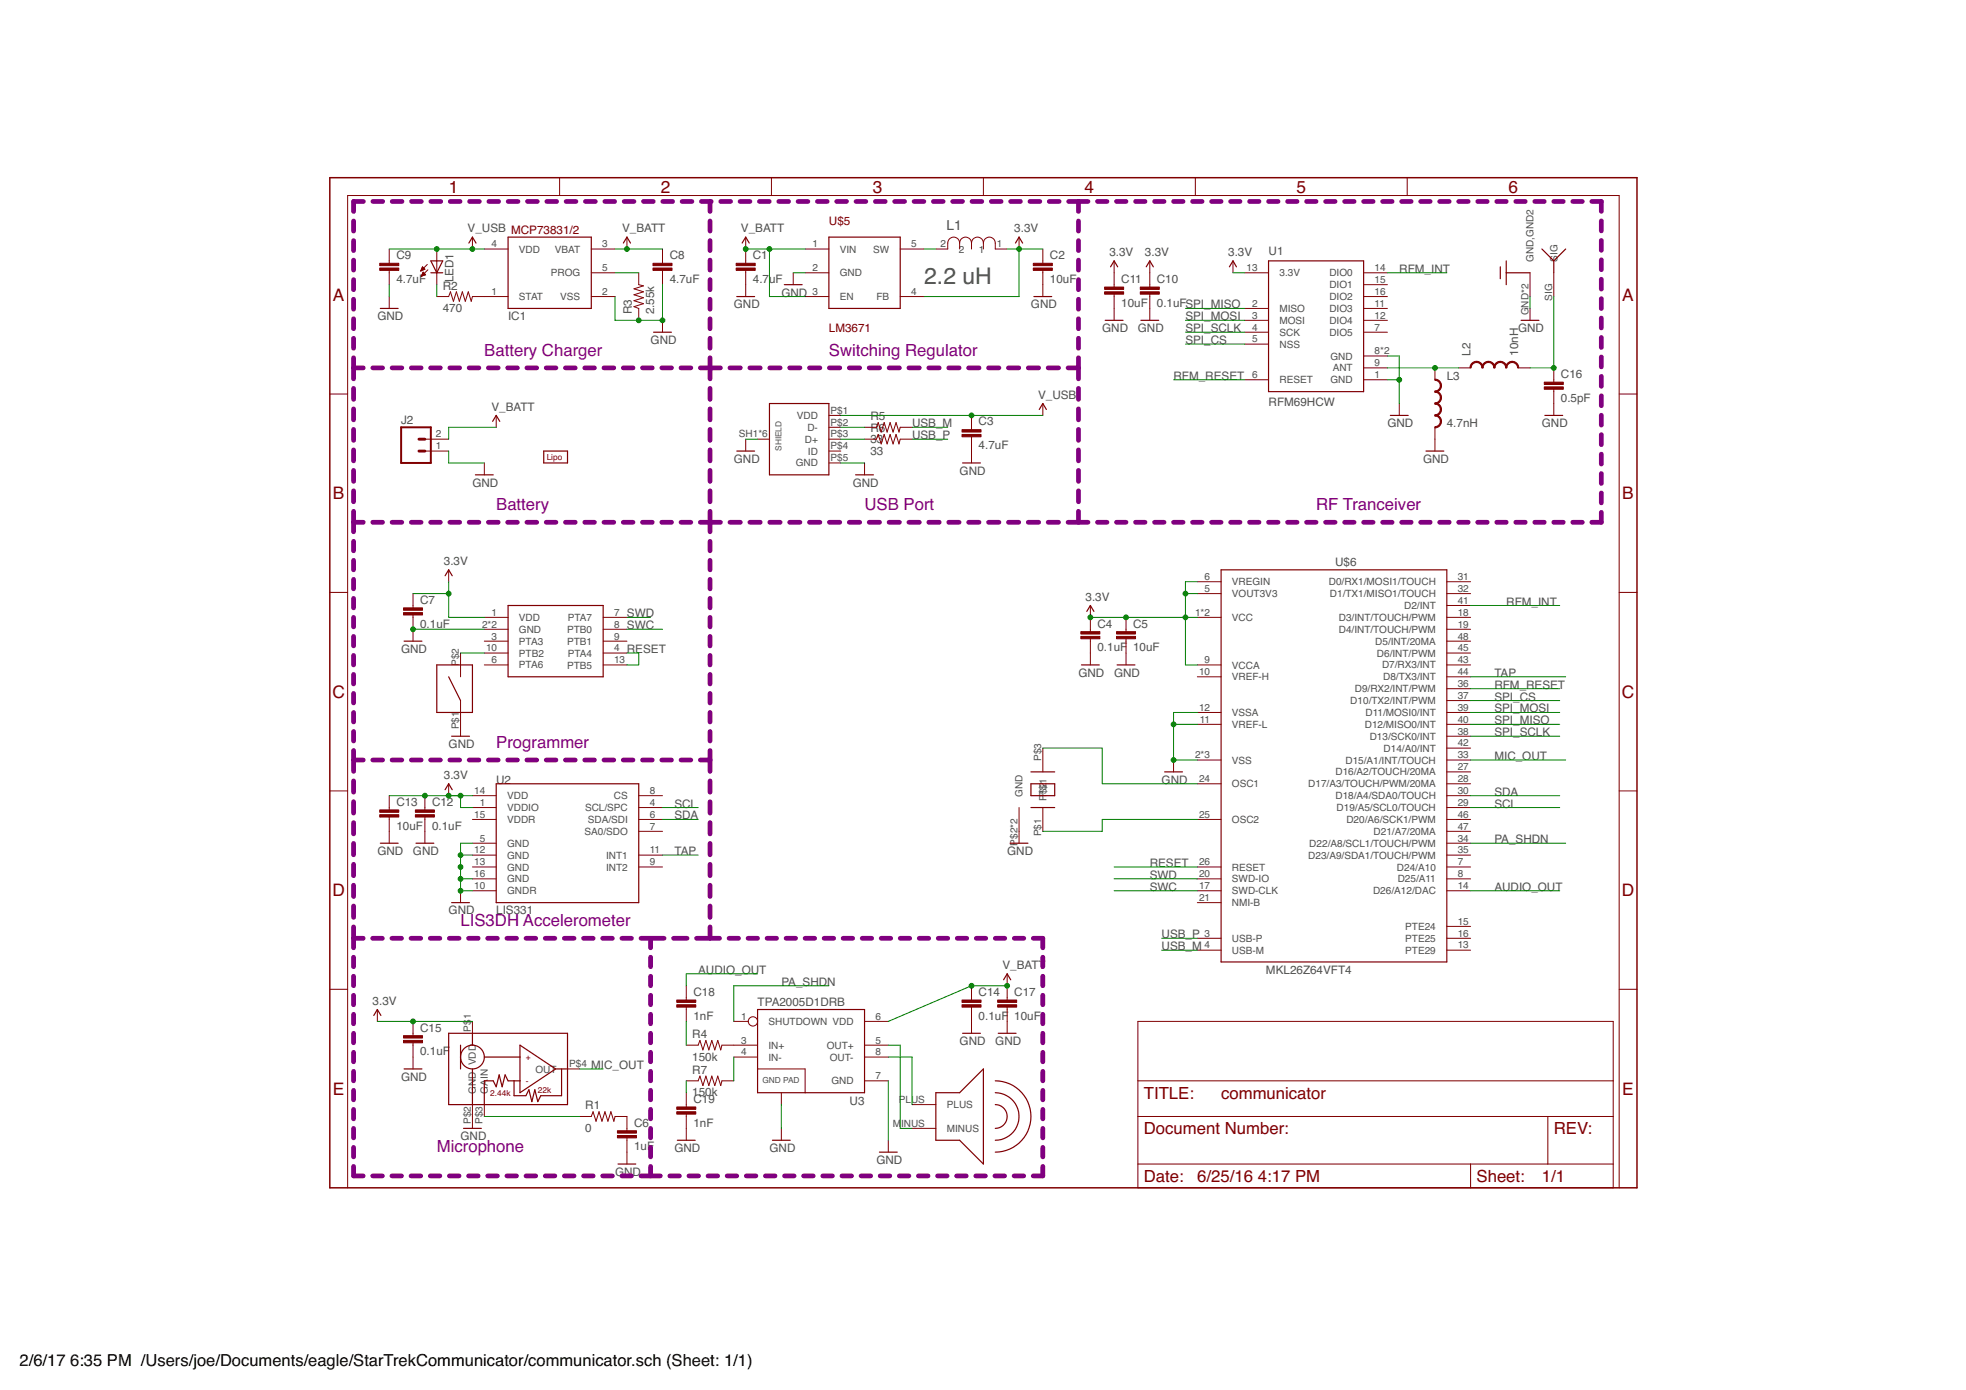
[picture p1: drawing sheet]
<svg xmlns="http://www.w3.org/2000/svg" width="420mm" height="297mm" viewBox="0 0 420 297" stroke-linecap="round" stroke-linejoin="round" font-family="sans-serif">
<g fill="none" stroke="#800000" stroke-width=".21">
<path d="M119.6 38v3.8M164.9 38v3.8M210.2 38v3.8M255.5 38v3.8M300.7 38v3.8M83.2 53.2v3.1M83.2 57.8v3M90 57.8h.1M90 57.7h.4M90 59h.1M90.1 57.6h.6M90.1 57.5h.6"/>
<path d="M90.1 58.9h.3M90.1 57.3h.5M90.1 58.8h.6M90.2 57.2h.3M90.2 58.7h.7M90.3 57.1h.1M90.3 58.5h.5M90.3 57l.5 .5-.9 .4zM90.3 58.4h.4M90.4 58.3h.2M90.4 58.2h.1M90.4 58.2l-.4 .9"/>
<path d="M90.4 58.2l.5 .5M90.9 58.7l-.9 .4M91.3 56.5l-1.4 1.4M91.4 57.7l-1.4 1.4M93.3 53.2v7.6M101 50.7v2.5M103.5 53.2h5.1M126.4 58.3h5M126.4 53.2h5M134 50.7v2.5M136.5 58.3v2.5l1 .3-2 .6 2 .7-2 .6 2 .6-2 .7 2 .6-2 .6 1 .4v2.6M141.6 53.2v3.1"/>
<path d="M141.6 57.8v3M159.4 50.7v5.6M159.4 57.8v5.6M169.5 58.3v2.5M172.1 58.3h5M172.1 53.2h5M192.4 53.2h5.1M205.1 51.9a1.27 1.27 0 0 1 1.3-1.2 1.27 1.27 0 0 1 1.2 1.2M205.1 51.9a1.27 1.27 0 0 0-1.3-1.2 1.27 1.27 0 0 0-1.3 1.2v1.3h-2.5M205.1 51.9v1.3M207.6 51.9a1.27 1.27 0 0 1 1.3-1.2 1.27 1.27 0 0 1 1.3 1.2M207.6 51.9v1.3"/>
<path d="M210.2 51.9a1.27 1.27 0 0 1 1.2-1.2 1.27 1.27 0 0 1 1.3 1.2v1.3h2.5M210.2 51.9v1.3M217.8 50.7v2.5M222.9 53.2v3.1M222.9 57.8v5.6M238.1 55.8v5.5M245.7 55.8v5.5M263.5 55.8v2.5M266 58.3h5.1M291.4 58.3h5.1M327 58.3v5.1M332.1 58.3v5.1"/>
<path d="M83.2 63.4v2.5M93.3 63.4h2.6l.4-1 .6 2 .6-2 .7 2 .6-2 .6 2 .7-2 .6 2 .3-1h7.6M126.4 63.4h5M141.6 68.5v2.5M172.1 63.4h5M192.4 63.4h5.1M238.1 62.9v5.6M245.7 62.9v5.6M266 65.9h5.1M266 68.5h5.1M266 71h5.1M266 73.5h5.1"/>
<path d="M291.4 60.8h5.1M291.4 63.4h5.1M291.4 65.9h5.1M291.4 68.5h5.1M291.4 71h5.1M291.4 78.6h5.1M291.4 76.1h5.1M306.7 78.6v2.6M311.7 78.6h2.6M324.4 78.6h2.6M327 65.9v2.6M332.1 78.6v3.1"/>
<path d="M70.5 84.2h3.8M90.8 93.9h5.1M90.8 96.4h5.1M103.5 98.9v2.6M106 88.8v2.5M159.4 93.9v2.5M161.9 93.9h2.5M177.1 91.3h2.6M177.1 93.9h2.6M177.1 88.8h2.6M177.1 96.4h2.6M177.1 98.9h2.6"/>
<path d="M184.8 98.9v2.6M184.8 91.3h2.5l.4-1 .6 2 .7-2 .6 2 .6-2 .7 2 .6-2 .6 2 .3-1h2.5M184.8 93.9h2.5l.4-1.1 .6 2.1 .7-2.1 .6 2.1 .6-2.1 .7 2.1 .6-2.1 .6 2.1 .3-1h2.5M207.6 88.8v3M207.6 93.3v5.6M222.9 86.2v2.6M266 81.2h5.1M291.4 81.2h5.1M299 86.2v2.6M306.7 91.3v5.1M332.1 83.2v5.6M346 84.2h3.8"/>
<path d="M70.5 126.6h3.8M88.3 126.9v3M88.3 131.4v5.6M95.9 121.8v2.5M98.4 139.6v5M103.5 131.9h5.1M103.5 134.5h5.1M103.5 137h5.1M103.5 139.6h5.1M128.9 131.9h5.1M128.9 134.5h5.1M128.9 137h5.1"/>
<path d="M128.9 139.6h5.1M233 129.4v5.6M233 136.5v5.6M240.6 131.9v3.1M240.6 136.5v5.6M255.9 124.3h5.1M255.9 126.9h5.1M255.9 131.9h5.1M309.2 124.3h5.1M309.2 126.9h5.1M309.2 129.4h5.1M309.2 131.9h5.1"/>
<path d="M309.2 134.5h5.1M309.2 137h5.1M309.2 139.6h5.1M346 126.6h3.8M98.4 149.7v7.6M103.5 142.1h5.1M128.9 142.1h5.1M222.9 159.9v5.1M255.9 142.1h5.1M255.9 144.6h5.1M255.9 152.3h5.1M255.9 154.8h5.1"/>
<path d="M309.2 142.1h5.1M309.2 144.6h5.1M309.2 147.2h5.1M309.2 149.7h5.1M309.2 152.3h5.1M309.2 154.8h5.1M309.2 157.3h5.1M309.2 159.9h5.1M70.5 169h3.8M83.2 170v3.1M83.2 174.6v5.6M90.8 170v3.1"/>
<path d="M90.8 174.6v5.6M95.9 167.5v2.5M101 170h5M101 172.6h5M101 175.1h5M136.5 170h5.1M136.5 172.6h5.1M136.5 175.1h5.1M136.5 177.7h5.1M217.8 172.6v7.6M222.9 172.6v5.1M250.8 162.4v2.6"/>
<path d="M255.9 162.4h5.1M255.9 167.5h5.1M255.9 175.1h5.1M309.2 162.4h5.1M309.2 165h5.1M309.2 167.5h5.1M309.2 170h5.1M309.2 172.6h5.1M309.2 175.1h5.1M309.2 177.7h5.1M346 169h3.8M98.4 190.4v2.5"/>
<path d="M101 180.2h5M101 182.7h5M101 185.3h5M101 187.8h5M101 190.4h5M136.5 182.7h5.1M136.5 185.3h5.1M255.9 185.3h5.1M255.9 187.8h5.1M255.9 190.4h5.1M255.9 192.9h5.1M309.2 180.2h5.1"/>
<path d="M309.2 182.7h5.1M309.2 185.3h5.1M309.2 187.8h5.1M309.2 190.4h5.1M309.2 198h5.1M70.5 211.4h3.8M80.6 215.7v2.6M88.3 218.3v3M101 218.3v2.5M146.7 210.7v3M146.7 215.2v3.1M156.8 218.3h3.1"/>
<path d="M184.8 218.3h5M207.6 210.7v3M207.6 215.2v5.6M215.2 208.1v5.6M215.2 215.2v5.6M243.2 218.3h101.6v35.5h-101.6zM255.9 203.1h5.1M255.9 200.5h5.1M309.2 203.1h5.1M309.2 200.5h5.1M346 211.4h3.8M88.3 222.8v5.6"/>
<path d="M101 236.1v5M103.5 236.1v2.5M121.3 228.4h2.5M123.8 238.6h2.6l.3-1 .7 2 .6-2 .7 2 .6-2 .6 2 .7-2 .6 2 .2-1h2.6v3M146.7 231h2.5l.4-1 .6 2 .7-2 .6 2 .6-2 .7 2 .6-2 .6 2 .3-1h2.5M146.7 223.4h2.5l.4-1.1 .6 2.1 .7-2.1 .6 2.1 .6-2.1 .7 2.1 .6-2.1 .6 2.1 .3-1h7.6M146.7 233.5v3.1M146.7 238.1v5.6M156.8 225.9h5.1M161.9 228.4h10.2v5.1M167 233.5v2.6M184.8 231h5"/>
<path d="M184.8 223.4h5M184.8 225.9h5M194.9 236.1h5.1M243.2 238.6h101.6M243.2 231h101.6M330.8 238.6v10.2M74.3 253.8v-212h271.7v212M134 243.2v5.6M167 241.1v2.6M189.8 243.7v2.5M194.9 241.1h5.1M243.2 248.8h101.6"/>
<path d="M314.3 248.8v5"/>
<circle cx="160.9" cy="218.3" r=".99"/>
</g>
<g fill="none" stroke="#800000" stroke-width=".25">
<path d="M92.1 55.8h2.5l-1.3 2.5zM92.1 58.3h2.5M100.2 51.9l.8-1.2 .7 1.2M108.6 50.7h17.8v15.2h-17.8zM133.2 51.9l.8-1.2 .7 1.2M158.6 51.9l.8-1.2 .7 1.2M177.1 50.7h15.3v15.2h-15.3zM217 51.9l.8-1.2 .7 1.2M237.3 57l.8-1.2 .8 1.2M245 57l.7-1.2 .8 1.2M262.7 57l.8-1.2 .7 1.2M271.1 55.8h20.3v27.9h-20.3z"/>
<path d="M320.6 57v2.6M321.9 58.3h5.1M321.9 55.8v5M329.5 53.2l2.6 2.6M332.1 55.8v2.5M334.6 53.2l-2.5 2.6M81.3 65.9h3.8M139.7 71h3.8M157.5 63.4h3.8M167.6 60.8h3.8M221 63.4h3.8M236.2 68.5h3.8"/>
<path d="M243.8 68.5h3.8M325.1 68.5h3.8M105.3 90l.7-1.2 .8 1.2M116.2 96.4h5.1v2.5h-5.1zM157.5 96.4h3.8M164.4 86.2h12.7v15.3h-12.7zM205.7 98.9h3.8M222.1 87.5l.8-1.3 .7 1.3M297.1 88.8h3.8M304.8 96.4h3.8M330.2 88.8h3.8M101.6 101.5h3.8"/>
<path d="M182.9 101.5h3.8M86.4 137h3.8M95.1 123l.8-1.2 .7 1.2M108.6 129.4h20.3v15.2h-20.3zM232.3 130.7l.7-1.3 .8 1.3M261 121.8h48.2v83.8h-48.2zM93.3 142.1h7.7v10.2h-7.7zM95.9 144.6l2.5 5.1M96.5 157.3h3.8M231.1 142.1h3.8M238.7 142.1h3.8M95.1 168.8l.8-1.3 .7 1.3"/>
<path d="M106 167.5h30.5v25.4h-30.5zM220.3 165h5.1M220.3 167.5h5.1v2.5h-5.1zM220.3 172.6h5.1M248.9 165h3.8M81.3 180.2h3.8M88.9 180.2h3.8M96.5 192.9h3.8M215.9 180.2h3.8M79.9 217l.7-1.3 .8 1.3M161.9 215.7h22.9v17.8h-22.9zM214.5 209.4l.7-1.3 .8 1.3"/>
<path d="M86.4 228.4h3.8M95.9 220.8h25.4v15.3h-25.4zM98.4 223.4v5M101 220.8v2.6M101 228.4v7.7M103.5 225.9h7.6M111.1 223.4l7.6 5-7.6 5.1zM111.1 231h-2.5l-.7-1.3-.6 2.5-.6-2.5-.7 2.5-.6-1.2h-1.9v5.1M118.7 228.4h2.6M120 228.4v5.7h-4.4l-.7 1.3-.6-2.5-.6 2.5-.7-2.5-.6 1.2h-2.5v-3.1M200 233.5h5.1l5.1-5.1v20.4l-5.1-5.1h-5.1zM205.7 220.8h3.8"/>
<path d="M212.7 236.1a2.54 2.54 0 0 1 2.5 2.5 2.54 2.54 0 0 1-2.5 2.5M212.7 233.5a5.1 5.1 0 0 1 5.1 5.1 5.1 5.1 0 0 1-5.1 5.1M212.7 231a7.6 7.6 0 0 1 7.6 7.6 7.6 7.6 0 0 1-7.6 7.6M213.3 220.8h3.8M99.1 241.1h3.8M132.1 248.8h3.8M144.8 243.7h3.8M165.1 243.7h3.8M187.9 246.2h3.8"/>
<circle cx="101" cy="225.9" r="2.54"/>
</g>
<path d="M70.5 38h279.3v215.8h-279.3z" fill="none" stroke="#800000" stroke-width=".32"/>
<g fill="#800000" stroke="#800000" stroke-width=".21">
<path d="M86.2 130.9h4.1v.5h-4.1z"/>
<path d="M86.2 129.9h4.1v.5h-4.1z"/>
<path d="M231 136h4.1v.5h-4.1z"/>
<path d="M231 135h4.1v.5h-4.1z"/>
<path d="M238.6 136h4.1v.5h-4.1z"/>
<path d="M238.6 135h4.1v.5h-4.1z"/>
<path d="M139.6 57.3h4v.5h-4z"/>
<path d="M139.6 56.3h4v.5h-4z"/>
<path d="M81.2 57.3h4v.5h-4z"/>
<path d="M81.2 56.3h4v.5h-4z"/>
<path d="M157.3 57.3h4.1v.5h-4.1z"/>
<path d="M157.3 56.3h4.1v.5h-4.1z"/>
<path d="M220.8 57.3h4.1v.5h-4.1z"/>
<path d="M220.8 56.3h4.1v.5h-4.1z"/>
<path d="M205.6 92.8h4.1v.5h-4.1z"/>
<path d="M205.6 91.8h4.1v.5h-4.1z"/>
<path d="M243.7 62.4h4.1v.5h-4.1z"/>
<path d="M243.7 61.3h4.1v.5h-4.1z"/>
<path d="M236.1 62.4h4v.5h-4z"/>
<path d="M236.1 61.3h4v.5h-4z"/>
<path d="M88.8 174.1h4v.5h-4z"/>
<path d="M88.8 173.1h4v.5h-4z"/>
<path d="M81.2 174.1h4v.5h-4z"/>
<path d="M81.2 173.1h4v.5h-4z"/>
<path d="M86.2 222.3h4.1v.5h-4.1z"/>
<path d="M86.2 221.3h4.1v.5h-4.1z"/>
<path d="M330 82.7h4.1v.5h-4.1z"/>
<path d="M330 81.7h4.1v.5h-4.1z"/>
<path d="M132 242.7h4v.5h-4z"/>
<path d="M132 241.6h4v.5h-4z"/>
<path d="M205.6 214.7h4.1v.5h-4.1z"/>
<path d="M205.6 213.7h4.1v.5h-4.1z"/>
<path d="M213.2 214.7h4.1v.5h-4.1z"/>
<path d="M213.2 213.7h4.1v.5h-4.1z"/>
<path d="M144.6 214.7h4.1v.5h-4.1z"/>
<path d="M144.6 213.7h4.1v.5h-4.1z"/>
<path d="M144.6 237.6h4.1v.5h-4.1z"/>
<path d="M144.6 236.6h4.1v.5h-4.1z"/>
</g>
<g fill="#800000" stroke="#800000" stroke-width=".21">
<path d="M314.6 77.6l.5-.3 .5-.1v.3l-.5 .1-.4 .3-.3 .7h-.2v-.5z" fill-rule="evenodd"/>
<path d="M315.6 77.2a1.37 1.37 0 0 1 1.3 1.4h-.2l-.3-.7-.3-.3-.5-.1z" fill-rule="evenodd"/>
<path d="M317.1 77.6l.5-.3 .5-.1v.3l-.5 .1-.4 .3-.3 .7h-.2l.1-.5z" fill-rule="evenodd"/>
<path d="M318.1 77.2a1.37 1.37 0 0 1 1.4 1.4h-.3l-.2-.7-.4-.3-.5-.1z" fill-rule="evenodd"/>
<path d="M319.6 77.6l.6-.3 .4-.1v.3l-.5 .1-.4 .3-.2 .7h-.3l.1-.5z" fill-rule="evenodd"/>
<path d="M320.6 77.2a1.37 1.37 0 0 1 1.4 1.4h-.2l-.3-.7-.4-.3-.5-.1z" fill-rule="evenodd"/>
<path d="M322.2 77.6l.5-.3 .5-.1v.3l-.5 .1-.4 .3-.3 .7h-.2v-.5z" fill-rule="evenodd"/>
<path d="M323.2 77.2a1.37 1.37 0 0 1 1.4 1.4h-.3l-.2-.7-.4-.3-.5-.1z" fill-rule="evenodd"/>
<path d="M306.7 81a1.37 1.37 0 0 1 1.4 1.4h-.3l-.2-.7-.4-.3-.5-.1z" fill-rule="evenodd"/>
<path d="M307.8 82.4h.3a1.37 1.37 0 0 1-1.4 1.4v-.2l.5-.2 .4-.3z" fill-rule="evenodd"/>
<path d="M306.7 83.6a1.37 1.37 0 0 1 1.4 1.4h-.3l-.2-.8-.4-.3-.5-.1z" fill-rule="evenodd"/>
<path d="M307.8 85h.3a1.37 1.37 0 0 1-1.4 1.4v-.3l.5-.1 .4-.3z" fill-rule="evenodd"/>
<path d="M306.7 86.1a1.37 1.37 0 0 1 1.4 1.4h-.3l-.2-.7-.4-.3-.5-.1z" fill-rule="evenodd"/>
<path d="M307.8 87.5h.3a1.37 1.37 0 0 1-1.4 1.4v-.3l.5-.1 .4-.3z" fill-rule="evenodd"/>
<path d="M306.7 88.6a1.37 1.37 0 0 1 1.4 1.4h-.3l-.2-.7-.4-.3-.5-.1z" fill-rule="evenodd"/>
<path d="M307.8 90h.3a1.37 1.37 0 0 1-1.4 1.4v-.2l.5-.1 .4-.4z" fill-rule="evenodd"/>
</g>
<path d="M85.7 91.3h6.4v7.6h-6.4z" fill="none" stroke="#800000" stroke-width=".42"/>
<path d="M89.5 93.9h1.3M89.5 96.4h1.3" fill="none" stroke="#800000" stroke-width=".61"/>
<g fill="none" stroke="#008000" stroke-width=".21">
<path d="M83.2 53.2h20.3M131.4 58.3h5.1M131.4 53.2h10.2M159.4 53.2h12.7M164.4 53.2v10.2h7.7M169.5 58.3h2.6M197.5 53.2h2.5M215.2 53.2h7.7M217.8 53.2v10.2h-20.3M263.5 58.3h2.5M296.5 58.3h12.7M83.2 60.8v2.6"/>
<path d="M93.3 60.8v2.6M141.6 60.8v7.7h-10.2v-5.1M253.3 68.5h12.7M253.3 71h12.7M253.3 65.9h12.7M253.3 73.5h12.7M296.5 76.1h2.5v10.1M296.5 78.6h15.2M327 63.4v2.5M332.1 63.4v15.2h-5.1M95.9 96.4v2.5h7.6M106 91.3h-10.1v2.6"/>
<path d="M159.4 93.9h2.5M179.7 98.9h5.1M179.7 93.9h5.1M179.7 88.8h43.2M179.7 91.3h5.1M194.9 93.9h7.6M194.9 91.3h7.6M250.8 81.2h15.2M296.5 81.2h2.5M88.3 134.5h15.2M88.3 126.9h7.6M95.9 124.3v7.6h7.6"/>
<path d="M98.4 139.6h5.1M134 134.5h7.6M134 139.6h2.5v2.5h-2.5M134 131.9h5M233 131.9h22.9M253.3 126.9h2.6M255.9 124.3h-2.6v17.8h2.6M314.3 129.4h19M222.9 159.9h12.7v7.6h20.3M250.8 154.8h5.1M255.9 152.3h-5.1v10.1h5.1M314.3 152.3h19"/>
<path d="M314.3 154.8h19M314.3 157.3h19M314.3 149.7h19M314.3 147.2h19M314.3 144.6h20.3M83.2 170h17.8M98.4 170v2.6h2.6M141.6 175.1h7.6M141.6 172.6h7.6M255.9 175.1h-20.3v2.6h-12.7M314.3 162.4h20.3M314.3 172.6h19"/>
<path d="M314.3 170h19M98.4 182.7h2.6M98.4 187.8h2.6M101 180.2h-2.6v10.2h2.6M141.6 182.7h7.6M238.1 190.4h17.8M238.1 187.8h17.8M238.1 185.3h17.8M314.3 190.4h19M314.3 180.2h20.3M80.6 218.3h20.4M146.7 218.3v5.1"/>
<path d="M161.9 208.1h-15.2v2.6M177.1 210.7h-20.3v7.6M215.2 210.7h-7.6l-17.8 7.6M248.3 203.1h7.6M248.3 200.5h7.6M103.5 238.6h20.3M123.8 228.4h5.1M146.7 231v2.5M156.8 225.9v5.1M167 236.1v5M189.8 231v12.7M189.8 223.4h2.6v17.7h2.5"/>
<path d="M189.8 225.9h5.1v10.2"/>
</g>
<g fill="#008000" stroke="#008000" stroke-width=".21">
<circle cx="88.3" cy="134.5" r=".51"/>
<circle cx="141.6" cy="68.5" r=".51"/>
<circle cx="136.5" cy="68.5" r=".51"/>
<circle cx="250.8" cy="162.4" r=".51"/>
<circle cx="250.8" cy="154.8" r=".51"/>
<circle cx="299" cy="81.2" r=".51"/>
<circle cx="98.4" cy="185.3" r=".51"/>
<circle cx="98.4" cy="182.7" r=".51"/>
<circle cx="98.4" cy="187.8" r=".51"/>
<circle cx="98.4" cy="190.4" r=".51"/>
<circle cx="95.9" cy="126.9" r=".51"/>
<circle cx="217.8" cy="53.2" r=".51"/>
<circle cx="90.8" cy="170" r=".51"/>
<circle cx="95.9" cy="170" r=".51"/>
<circle cx="98.4" cy="170" r=".51"/>
<circle cx="253.3" cy="131.9" r=".51"/>
<circle cx="240.6" cy="131.9" r=".51"/>
<circle cx="233" cy="131.9" r=".51"/>
<circle cx="253.3" cy="126.9" r=".51"/>
<circle cx="88.3" cy="218.3" r=".51"/>
<circle cx="93.3" cy="53.2" r=".51"/>
<circle cx="101" cy="53.2" r=".51"/>
<circle cx="207.6" cy="88.8" r=".51"/>
<circle cx="134" cy="53.2" r=".51"/>
<circle cx="159.4" cy="53.2" r=".51"/>
<circle cx="164.4" cy="53.2" r=".51"/>
<circle cx="215.2" cy="210.7" r=".51"/>
<circle cx="207.6" cy="210.7" r=".51"/>
<circle cx="332.1" cy="78.6" r=".51"/>
<circle cx="306.7" cy="78.6" r=".51"/>
</g>
<g fill="none" stroke="#800080" stroke-width="1">
<path d="M75.6 47.2v2.2M75.6 51.4v2.2M75.6 55.6v2.1M75.6 59.8v2.1M77.7 43.1h-2.1v2.1M79.7 43.1h2.1M83.8 43.1h2.1M87.9 43.1h2.1M92.1 43.1h2.1M96.2 43.1h2.1M100.4 43.1h2M104.5 43.1h2.1"/>
<path d="M108.6 43.1h2.1M112.7 43.1h2.1M116.9 43.1h2.1M121 43.1h2.1M125.1 43.1h2.1M129.3 43.1h2.1M133.4 43.1h2.1M137.5 43.1h2.1M141.6 43.1h2.1M145.8 43.1h2.1M149.9 43.1h2.1M151.7 43.1v2.1"/>
<path d="M151.7 47.2v2.2M151.7 51.4v2.2M151.7 55.6v2.1M151.7 59.8v2.1M154 43.1h2.1M158.2 43.1h2.1M162.3 43.1h2.1M166.4 43.1h2.1M170.6 43.1h2.1M174.7 43.1h2.1M178.8 43.1h2.1M182.9 43.1h2.1"/>
<path d="M187.1 43.1h2.1M191.2 43.1h2.1M195.3 43.1h2.1M199.5 43.1h2.1M203.6 43.1h2.1M207.7 43.1h2.1M211.9 43.1h2.1M216 43.1h2.1M220.1 43.1h2.1M224.2 43.1h2.2M228.4 43.1h4.1M230.5 43.1v2.1"/>
<path d="M230.5 47.2v2.2M230.5 51.4v2.2M230.5 55.6v2.1M230.5 59.8v2.1M234.5 43.1h2.1M238.6 43.1h2M242.7 43.1h2M246.7 43.1h2.1M250.8 43.1h2M254.9 43.1h2M258.9 43.1h2.1M263 43.1h2"/>
<path d="M267 43.1h2.1M271.1 43.1h2M275.2 43.1h2M279.2 43.1h2.1M283.3 43.1h2M287.4 43.1h2M291.4 43.1h2.1M295.5 43.1h2M299.6 43.1h2M303.6 43.1h2M307.7 43.1h2M311.7 43.1h2.1"/>
<path d="M315.8 43.1h2M319.9 43.1h2M323.9 43.1h2.1M328 43.1h2M332.1 43.1h2M336.1 43.1h2.1M340.2 43.1h2v2.1M342.2 47.2v2.1M342.2 51.4v2.1M342.2 55.5v2.1M342.2 59.7v2.1M75.6 78.6h2"/>
<path d="M75.6 63.9v2.2M75.6 68.1v2.2M75.6 72.3v2.1M75.6 76.5v4.5M79.7 78.6h2.1M83.8 78.6h2.1M87.9 78.6h2.1M92 78.6h2.1M96.1 78.6h2.1M100.3 78.6h2M104.4 78.6h2.1M108.5 78.6h2.1"/>
<path d="M112.6 78.6h2.1M116.7 78.6h2.1M120.8 78.6h2.1M125 78.6h2M129.1 78.6h2.1M133.2 78.6h2.1M137.3 78.6h2.1M141.4 78.6h2.1M145.5 78.6h2.1M149.7 78.6h4.3M151.7 63.9v2.2M151.7 68.1v2.2"/>
<path d="M151.7 72.3v2.1M151.7 76.5v4.5M156 78.6h2.2M160.3 78.6h2.2M164.5 78.6h2.2M168.8 78.6h2.2M173 78.6h2.2M177.2 78.6h2.3M181.5 78.6h2.2M185.8 78.6h2.2M190 78.6h2.2M194.2 78.6h2.3"/>
<path d="M198.5 78.6h2.2M202.8 78.6h2.2M207 78.6h2.2M211.3 78.6h2.2M215.5 78.6h2.2M219.8 78.6h2.2M224 78.6h2.2M228.3 78.6h2.2M230.5 63.9v2.2M230.5 68.1v2.2M230.5 72.3v2.1M230.5 76.5v4.5"/>
<path d="M342.2 63.8v2.1M342.2 68v2.1M342.2 72.1v2.2M342.2 76.3v2.1M75.6 83v2.3M75.6 87.4v2.3M75.6 91.8v2.3M75.6 96.1v2.4M151.7 83v2.3M151.7 87.4v2.3M151.7 91.8v2.3M151.7 96.1v2.4"/>
<path d="M230.5 83v2.3M230.5 87.4v2.3M230.5 91.8v2.3M230.5 96.1v2.4M342.2 80.4v2.1M342.2 84.6v2.1M342.2 88.7v2.1M342.2 92.9v2.1M342.2 97v2.2M75.6 111.6h2M75.6 100.5v2.4M75.6 104.9v2.3"/>
<path d="M75.6 109.3v4.3M75.6 115.7v2M75.6 119.7v2.1M79.7 111.6h2.1M83.8 111.6h2.1M87.9 111.6h2.1M92 111.6h2.1M96.1 111.6h2.1M100.3 111.6h2M104.4 111.6h2.1M108.5 111.6h2.1M112.6 111.6h2.1"/>
<path d="M116.7 111.6h2.1M120.8 111.6h2.1M125 111.6h2M129.1 111.6h2.1M133.2 111.6h2.1M137.3 111.6h2.1M141.4 111.6h2.1M145.5 111.6h2.1M149.7 111.6h4.3M151.7 100.5v2.4M151.7 104.9v2.3M151.7 109.3v4.3"/>
<path d="M151.7 115.7v2M151.7 119.7v2.1M156 111.6h2.2M160.3 111.6h2.2M164.5 111.6h2.2M168.8 111.6h2.2M173 111.6h2.2M177.2 111.6h2.3M181.5 111.6h2.2M185.8 111.6h2.2M190 111.6h2.2M194.2 111.6h2.3"/>
<path d="M198.5 111.6h2.2M202.8 111.6h2.2M207 111.6h2.2M211.3 111.6h2.2M215.5 111.6h2.2M219.8 111.6h2.2M224 111.6h2.2M228.3 111.6h4.2M230.5 100.5v2.4M230.5 104.9v2.3M230.5 109.3v2.3M234.5 111.6h2.1"/>
<path d="M238.6 111.6h2M242.7 111.6h2M246.7 111.6h2.1M250.8 111.6h2M254.9 111.6h2M258.9 111.6h2.1M263 111.6h2M267 111.6h2.1M271.1 111.6h2M275.2 111.6h2M279.2 111.6h2.1M283.3 111.6h2"/>
<path d="M287.4 111.6h2M291.4 111.6h2.1M295.5 111.6h2M299.6 111.6h2M303.6 111.6h2M307.7 111.6h2M311.7 111.6h2.1M315.8 111.6h2M319.9 111.6h2M323.9 111.6h2.1M328 111.6h2M332.1 111.6h2"/>
<path d="M336.1 111.6h2.1M342.2 109.5v2.1h-2M342.2 101.2v2.1M342.2 105.3v2.2M75.6 123.8v2M75.6 127.9v2M75.6 131.9v2.1M75.6 136v2M151.7 123.8v2M151.7 127.9v2M151.7 131.9v2.1M151.7 136v2"/>
<path d="M75.6 140.1v2M75.6 144.1v2.1M75.6 148.2v2M75.6 152.3v2M75.6 156.3v2M151.7 140.1v2M151.7 144.1v2.1M151.7 148.2v2M151.7 152.3v2M151.7 156.3v2M75.6 160.4v4.4M75.6 166.9v2.4"/>
<path d="M75.6 171.3v2.5M75.6 175.8v2.4M75.6 162.4h2M79.7 162.4h2.1M83.8 162.4h2.1M87.9 162.4h2.1M92 162.4h2.1M96.1 162.4h2.1M100.3 162.4h2M104.4 162.4h2.1M108.5 162.4h2.1M112.6 162.4h2.1"/>
<path d="M116.7 162.4h2.1M120.8 162.4h2.1M125 162.4h2M129.1 162.4h2.1M133.2 162.4h2.1M137.3 162.4h2.1M141.4 162.4h2.1M145.5 162.4h2.1M149.7 162.4h2M151.7 160.4v4.4M151.7 166.9v2.4M151.7 171.3v2.5"/>
<path d="M151.7 175.8v2.4M75.6 180.2v2.5M75.6 184.7v2.4M75.6 189.2v2.4M75.6 193.6v2.4M75.6 198.1v4.4M151.7 180.2v2.5M151.7 184.7v2.4M151.7 189.2v2.4M151.7 193.6v2.4M151.7 198.1v2.4M75.6 204.6v2"/>
<path d="M75.6 208.6v2.1M75.6 212.7v2M75.6 216.7v2.1M75.6 200.5h2M79.7 200.5h2M83.8 200.5h2M87.8 200.5h2.1M91.9 200.5h2.1M96 200.5h2.1M100.1 200.5h2.1M104.2 200.5h2.1M108.3 200.5h2.1"/>
<path d="M112.4 200.5h2.1M116.5 200.5h2.1M120.6 200.5h2.1M124.7 200.5h2.1M128.8 200.5h2.1M132.9 200.5h2.1M137 200.5h4.9M139 200.5v2M139 204.6v2M139 208.6v2.1M139 212.7v2M139 216.7v2.1"/>
<path d="M144 200.5h2.8M148.9 200.5h4.9M155.8 200.5h2M159.9 200.5h2M163.9 200.5h2.1M168 200.5h2M172.1 200.5h2M176.1 200.5h2.1M180.2 200.5h2M184.3 200.5h2M188.3 200.5h2.1M192.4 200.5h2"/>
<path d="M196.4 200.5h2.1M200.5 200.5h2M204.6 200.5h2M208.6 200.5h2.1M212.7 200.5h2M216.8 200.5h2M220.8 200.5h2.1v2M222.9 204.6v2M222.9 208.6v2.1M222.9 212.7v2M222.9 216.7v2.1M75.6 220.8v2"/>
<path d="M75.6 224.9v2M75.6 228.9v2.1M75.6 233v2M75.6 237.1v2M139 220.8v2M139 224.9v2M139 228.9v2.1M139 233v2M139 237.1v2M222.9 220.8v2M222.9 224.9v2M222.9 228.9v2.1"/>
<path d="M222.9 233v2M222.9 237.1v2M75.6 241.1v2.1M75.6 245.2v2M75.6 249.3v2h2M79.7 251.3h2M83.8 251.3h2M87.8 251.3h2.1M91.9 251.3h2.1M96 251.3h2.1M100.1 251.3h2.1M104.2 251.3h2.1"/>
<path d="M108.3 251.3h2.1M112.4 251.3h2.1M116.5 251.3h2.1M120.6 251.3h2.1M124.7 251.3h2.1M128.8 251.3h2.1M132.9 251.3h2.1M137 251.3h4.1M139 241.1v2.1M139 245.2v2M139 249.3v2M143.2 251.3h2"/>
<path d="M147.2 251.3h2.1M151.3 251.3h2.1M155.4 251.3h2.1M159.5 251.3h2M163.6 251.3h2M167.7 251.3h2M171.7 251.3h2.1M175.8 251.3h2.1M179.9 251.3h2.1M184 251.3h2.1M188.1 251.3h2.1M192.2 251.3h2"/>
<path d="M196.3 251.3h2M200.4 251.3h2M204.4 251.3h2.1M208.5 251.3h2.1M212.6 251.3h2.1M216.7 251.3h2.1M222.9 249.3v2h-2.1M222.9 241.1v2.1M222.9 245.2v2"/>
</g>
<text font-size="4.9" fill="#505050" x="197.5" y="60.7">2.2 uH</text>
<g font-size="3.7" fill="#800000">
<text x="95.9" y="41.2">1</text>
<text x="141.2" y="41.2">2</text>
<text x="186.5" y="41.2">3</text>
<text x="231.8" y="41.2">4</text>
<text x="277.1" y="41.2">5</text>
<text x="322.4" y="41.2">6</text>
<text x="71.2" y="64.3">A</text>
<text x="346.7" y="64.3">A</text>
<text x="71.2" y="106.7">B</text>
<text x="346.7" y="106.7">B</text>
<text x="71.1" y="149.1">C</text>
<text x="346.6" y="149.1">C</text>
<text x="71.1" y="191.5">D</text>
<text x="346.6" y="191.5">D</text>
<text x="71.2" y="233.9">E</text>
<text x="346.7" y="233.9">E</text>
</g>
<g font-size="3.6" fill="#800080">
<text x="103.5" y="76.1">Battery Charger</text>
<text x="177.1" y="76.1">Switching Regulator</text>
<text x="106" y="109.1">Battery</text>
<text x="184.8" y="109.1">USB Port</text>
<text x="281.3" y="109.1">RF Tranceiver</text>
<text x="106" y="159.9">Programmer</text>
<text x="98.4" y="198">LIS3DH Accelerometer</text>
<text x="93.3" y="246.2">Microphone</text>
</g>
<g font-size="3.6" fill="#800000">
<text x="244.4" y="234.8">TITLE:</text>
<text x="261" y="234.8">communicator</text>
<text x="244.4" y="242.4">Document Number:</text>
<text x="332.1" y="242.4">REV:</text>
<text x="244.4" y="252.6">Date:</text>
<text x="255.9" y="252.6">6/25/16</text>
<text x="268.8" y="252.6">4:17 PM</text>
<text x="315.6" y="252.6">Sheet:</text>
<text x="329.5" y="252.6">1/1</text>
</g>
<g font-size="3.5">
<text x="4.2" y="291.8">2/6/17</text>
<text x="15" y="291.8">6:35 PM /Users/joe/Documents/eagle/StarTrekCommunicator/communicator.sch (Sheet: 1/1)</text>
</g>
<text font-size="2.9" fill="#505050" x="202.3" y="49.2">L1</text>
<g font-size="2.5" fill="#505050">
<text x="99.9" y="49.7">V_USB MCP73831/2</text>
<text x="133" y="49.7">V_BATT</text>
<text x="158.4" y="49.7">V_BATT</text>
<text x="216.8" y="49.7">3.3V</text>
<text x="84.7" y="55.4">C9</text>
<text x="143.1" y="55.4">C8</text>
<text x="160.9" y="55.4">C1</text>
<text x="224.4" y="55.4">C2</text>
<text x="237.1" y="54.7">3.3V</text>
<text x="244.7" y="54.7">3.3V</text>
<text x="262.5" y="54.7">3.3V</text>
<text x="271.1" y="54.5">U1</text>
<text x="299" y="58.3">RFM_INT</text>
<text x="84.7" y="60.5">4.7uF</text>
<text x="94.6" y="61.9">R2</text>
<text x="96.9" y="60.3" transform="rotate(-90 96.9 60.3)">LED1</text>
<text x="143.1" y="60.5">4.7uF</text>
<text x="156.8" y="65.9">GND</text>
<text x="160.9" y="60.5">4.7uF</text>
<text x="167" y="63.4">GND</text>
<text x="220.3" y="65.9">GND</text>
<text x="224.4" y="60.5">10uF</text>
<text x="239.6" y="65.5">10uF</text>
<text x="239.6" y="60.5">C11</text>
<text x="247.2" y="65.5">0.1uFSPI_MISO</text>
<text x="247.2" y="60.5">C10</text>
<text x="80.6" y="68.5">GND</text>
<text x="94.6" y="66.7">470</text>
<text x="108.6" y="68.5">IC1</text>
<text x="135" y="67.2" transform="rotate(-90 135 67.2)">R3</text>
<text x="139.8" y="67.2" transform="rotate(-90 139.8 67.2)">2.55k</text>
<text x="235.6" y="71">GND</text>
<text x="243.2" y="71">GND</text>
<text x="253.3" y="71">SPI_SCLK</text>
<text x="253.3" y="68.5">SPI_MOSI</text>
<text x="324.4" y="71">GND</text>
<text x="139.1" y="73.5">GND</text>
<text x="253.3" y="73.5">SPI_CS</text>
<text x="314.3" y="76.1" transform="rotate(-90 314.3 76.1)">L2</text>
<text x="324.4" y="76.1" transform="rotate(-90 324.4 76.1)">10nH</text>
<text x="250.8" y="81.1">RFM_RESET</text>
<text x="309.2" y="81.1">L3</text>
<text x="333.6" y="80.8">C16</text>
<text x="105" y="87.7">V_BATT</text>
<text x="186" y="89.8">R5</text>
<text x="221.8" y="85.2">V_USB</text>
<text x="271.1" y="86.9">RFM69HCW</text>
<text x="333.6" y="85.8">0.5pF</text>
<text x="85.7" y="90.5">J2</text>
<text x="186" y="94.6">33</text>
<text x="186" y="92.3">R6</text>
<text x="194.9" y="91.3">USB_M</text>
<text x="194.9" y="93.8">USB_P</text>
<text x="209.1" y="90.9">C3</text>
<text x="296.5" y="91.3">GND</text>
<text x="309.2" y="91.3">4.7nH</text>
<text x="329.5" y="91.3">GND</text>
<text x="156.8" y="98.9">GND</text>
<text x="186" y="97.1">33</text>
<text x="205.1" y="101.5">GND</text>
<text x="209.1" y="96">4.7uF</text>
<text x="304.1" y="98.9">GND</text>
<text x="101" y="104">GND</text>
<text x="182.2" y="104">GND</text>
<text x="94.9" y="120.8">3.3V</text>
<text x="285.3" y="121">U$6</text>
<text x="89.8" y="129">C7</text>
<text x="134" y="131.9">SWD</text>
<text x="232" y="128.4">3.3V</text>
<text x="321.9" y="129.4">RFM_INT</text>
<text x="89.8" y="134.1">0.1uF</text>
<text x="134" y="134.5">SWC</text>
<text x="234.5" y="134.1">C4</text>
<text x="242.2" y="134.1">C5</text>
<text x="85.7" y="139.6">GND</text>
<text x="134" y="139.6">RESET</text>
<text x="234.5" y="139.2">0.1uF</text>
<text x="242.2" y="139.2">10uF</text>
<text x="230.5" y="144.6">GND</text>
<text x="238.1" y="144.6">GND</text>
<text x="319.4" y="149.7">SPI_CS</text>
<text x="319.4" y="147.2">RFM_RESET</text>
<text x="319.4" y="144.6">TAP</text>
<text x="319.4" y="154.8">SPI_MISO</text>
<text x="319.4" y="152.3">SPI_MOSI</text>
<text x="95.9" y="159.9">GND</text>
<text x="319.4" y="157.3">SPI_SCLK</text>
<text x="94.9" y="166.5">3.3V</text>
<text x="106" y="167.5">U2</text>
<text x="248.3" y="167.5">GND</text>
<text x="319.4" y="162.4">MIC_OUT</text>
<text x="84.7" y="172.2">C13</text>
<text x="92.3" y="172.2">C12</text>
<text x="144.1" y="172.6">SCL</text>
<text x="319.4" y="172.6">SCL</text>
<text x="319.4" y="170">SDA</text>
<text x="84.7" y="177.3">10uF</text>
<text x="92.3" y="177.3">0.1uF</text>
<text x="144.1" y="175.1">SDA</text>
<text x="80.6" y="182.7">GND</text>
<text x="88.3" y="182.7">GND</text>
<text x="144.1" y="182.7">TAP</text>
<text x="215.2" y="182.7">GND</text>
<text x="245.7" y="185.3">RESET</text>
<text x="319.4" y="180.2">PA_SHDN</text>
<text x="245.7" y="190.3">SWC</text>
<text x="245.7" y="187.8">SWD</text>
<text x="319.4" y="190.3">AUDIO_OUT</text>
<text x="95.9" y="195.4">GND</text>
<text x="106" y="195.4">LIS331</text>
<text x="248.3" y="203">USB_M</text>
<text x="248.3" y="200.5">USB_P</text>
<text x="149.2" y="208.1">AUDIO_OUT</text>
<text x="214.2" y="207.1">V_BATT</text>
<text x="270.6" y="208.1">MKL26Z64VFT4</text>
<text x="79.6" y="214.7">3.3V</text>
<text x="148.2" y="212.8">C18</text>
<text x="161.9" y="215">TPA2005D1DRB</text>
<text x="167" y="210.7">PA_SHDN</text>
<text x="209.1" y="212.8">C14</text>
<text x="216.8" y="212.8">C17</text>
<text x="89.8" y="220.4">C15</text>
<text x="147.9" y="221.9">R4</text>
<text x="148.2" y="217.9">1nF</text>
<text x="209.1" y="217.9">0.1uF</text>
<text x="216.8" y="217.9">10uF</text>
<text x="89.8" y="225.5">0.1uF</text>
<text x="147.9" y="226.7">150k</text>
<text x="205.1" y="223.4">GND</text>
<text x="212.7" y="223.4">GND</text>
<text x="85.7" y="231">GND</text>
<text x="126.4" y="228.4">MIC_OUT</text>
<text x="147.9" y="229.5">R7</text>
<text x="125.1" y="237.1">R1</text>
<text x="147.9" y="234.3">150k</text>
<text x="148.2" y="235.7">C19</text>
<text x="181.6" y="236.1">U3</text>
<text x="98.4" y="243.7">GND</text>
<text x="125.1" y="241.9">0</text>
<text x="135.5" y="245.8">1uF</text>
<text x="135.5" y="240.8">C6</text>
<text x="148.2" y="240.8">1nF</text>
<text x="131.4" y="251.3">GND</text>
<text x="144.1" y="246.2">GND</text>
<text x="164.4" y="246.2">GND</text>
<text x="187.3" y="248.8">GND</text>
</g>
<g font-size="2.5" fill="#800000">
<text x="177.1" y="48.1">U$5</text>
<text x="177.1" y="71">LM3671</text>
</g>
<g font-size="2.1" fill="#505050">
<text x="105.1" y="52.9">4</text>
<text x="110.9" y="54">VDD</text>
<text x="118.6" y="54">VBAT</text>
<text x="128.7" y="52.9">3</text>
<text x="173.6" y="52.9">1</text>
<text x="179.5" y="54">VIN</text>
<text x="186.6" y="54">SW</text>
<text x="194.7" y="52.9">5</text>
<text x="201" y="52.9">2</text>
<text x="204.9" y="54">2</text>
<text x="209.2" y="54">1</text>
<text x="213.1" y="52.9">1</text>
<text x="117.7" y="59.1">PROG</text>
<text x="128.7" y="57.9">5</text>
<text x="173.6" y="57.9">2</text>
<text x="179.5" y="59.1">GND</text>
<text x="266.4" y="57.9">13</text>
<text x="273.4" y="59.1">3.3V</text>
<text x="284.1" y="59.1">DIO0</text>
<text x="293.8" y="57.9">14</text>
<text x="327.7" y="56" transform="rotate(-90 327.7 56)">GND,GND2</text>
<text x="332.8" y="56" transform="rotate(-90 332.8 56)">SIG</text>
<text x="105.1" y="63">1</text>
<text x="110.9" y="64.1">STAT</text>
<text x="119.7" y="64.1">VSS</text>
<text x="128.7" y="63">2</text>
<text x="173.6" y="63">3</text>
<text x="179.5" y="64.1">EN</text>
<text x="187.3" y="64.1">FB</text>
<text x="194.7" y="63">4</text>
<text x="267.6" y="65.6">2</text>
<text x="284.1" y="61.6">DIO1</text>
<text x="284.1" y="64.1">DIO2</text>
<text x="293.8" y="60.5">15</text>
<text x="293.8" y="63">16</text>
<text x="293.8" y="65.6">11</text>
<text x="331.7" y="64.3" transform="rotate(-90 331.7 64.3)">SIG</text>
<text x="267.6" y="70.6">4</text>
<text x="267.6" y="68.1">3</text>
<text x="273.4" y="71.8">SCK</text>
<text x="273.4" y="66.7">MISO</text>
<text x="273.4" y="69.2">MOSI</text>
<text x="284.1" y="66.7">DIO3</text>
<text x="284.1" y="69.2">DIO4</text>
<text x="284.1" y="71.8">DIO5</text>
<text x="293.8" y="68.1">12</text>
<text x="293.8" y="70.6">7</text>
<text x="326.6" y="67.4" transform="rotate(-90 326.6 67.4)">GND*2</text>
<text x="267.6" y="73.2">5</text>
<text x="273.4" y="74.3">NSS</text>
<text x="284.4" y="76.8">GND</text>
<text x="293.8" y="75.7">8*2</text>
<text x="267.6" y="80.8">6</text>
<text x="273.4" y="81.9">RESET</text>
<text x="284.4" y="81.9">GND</text>
<text x="284.8" y="79.4">ANT</text>
<text x="293.8" y="80.8">1</text>
<text x="293.8" y="78.3">9</text>
<text x="170.3" y="89.5">VDD</text>
<text x="177.5" y="88.4">P$1</text>
<text x="93.1" y="93.5">2</text>
<text x="157.9" y="93.5">SH1*6</text>
<text x="172" y="94.6">D+</text>
<text x="172.5" y="92.1">D-</text>
<text x="177.5" y="90.9">P$2</text>
<text x="177.5" y="93.5">P$3</text>
<text x="93.1" y="96">1</text>
<text x="170.1" y="99.7">GND</text>
<text x="172.7" y="97.1">ID</text>
<text x="177.5" y="96">P$4</text>
<text x="177.5" y="98.6">P$5</text>
<text x="257.4" y="124">6</text>
<text x="263.3" y="125.1">VREGIN</text>
<text x="284" y="125.1">D0/RX1/MOSI1/TOUCH</text>
<text x="311.5" y="124">31</text>
<text x="105.1" y="131.6">1</text>
<text x="131.2" y="131.6">7</text>
<text x="255.4" y="131.6">1*2</text>
<text x="257.4" y="126.5">5</text>
<text x="263.3" y="127.6">VOUT3V3</text>
<text x="284.2" y="127.6">D1/TX1/MISO1/TOUCH</text>
<text x="300.1" y="130.2">D2/INT</text>
<text x="311.5" y="126.5">32</text>
<text x="311.5" y="129">41</text>
<text x="311.5" y="131.6">18</text>
<text x="103" y="134.1">2*2</text>
<text x="105.1" y="136.7">3</text>
<text x="110.9" y="135.2">GND</text>
<text x="110.9" y="132.7">VDD</text>
<text x="110.9" y="137.8">PTA3</text>
<text x="121.2" y="135.2">PTB0</text>
<text x="121.2" y="137.8">PTB1</text>
<text x="121.4" y="132.7">PTA7</text>
<text x="131.2" y="134.1">8</text>
<text x="131.2" y="136.7">9</text>
<text x="263.3" y="132.7">VCC</text>
<text x="286.1" y="132.7">D3/INT/TOUCH/PWM</text>
<text x="286.1" y="135.2">D4/INT/TOUCH/PWM</text>
<text x="293.9" y="137.8">D5/INT/20MA</text>
<text x="311.5" y="134.1">19</text>
<text x="311.5" y="136.7">48</text>
<text x="98.1" y="142.3" transform="rotate(-90 98.1 142.3)">P$2</text>
<text x="103.9" y="139.2">10</text>
<text x="105.1" y="141.7">6</text>
<text x="110.9" y="140.3">PTB2</text>
<text x="110.9" y="142.9">PTA6</text>
<text x="121.2" y="142.9">PTB5</text>
<text x="121.4" y="140.3">PTA4</text>
<text x="131.2" y="141.7">13</text>
<text x="131.2" y="139.2">4</text>
<text x="257.4" y="141.7">9</text>
<text x="263.3" y="142.9">VCCA</text>
<text x="294.3" y="140.3">D6/INT/PWM</text>
<text x="295.4" y="142.9">D7/RX3/INT</text>
<text x="311.5" y="139.2">45</text>
<text x="311.5" y="141.7">43</text>
<text x="256.2" y="144.3">10</text>
<text x="263.3" y="145.4">VREF-H</text>
<text x="289.5" y="147.9">D9/RX2/INT/PWM</text>
<text x="295.6" y="145.4">D8/TX3/INT</text>
<text x="311.5" y="144.3">44</text>
<text x="311.5" y="146.8">36</text>
<text x="311.5" y="149.4">37</text>
<text x="98.1" y="155.9" transform="rotate(-90 98.1 155.9)">P$1</text>
<text x="256.2" y="151.9">12</text>
<text x="256.4" y="154.4">11</text>
<text x="263.3" y="155.6">VREF-L</text>
<text x="263.3" y="153">VSSA</text>
<text x="288.6" y="150.5">D10/TX2/INT/PWM</text>
<text x="291.7" y="155.6">D12/MISO0/INT</text>
<text x="291.8" y="153">D11/MOSI0/INT</text>
<text x="311.5" y="151.9">39</text>
<text x="311.5" y="154.4">40</text>
<text x="292.7" y="158.1">D13/SCK0/INT</text>
<text x="295.7" y="160.6">D14/A0/INT</text>
<text x="311.5" y="157">38</text>
<text x="311.5" y="159.5">42</text>
<text x="222.5" y="162.6" transform="rotate(-90 222.5 162.6)">P$3</text>
<text x="255.4" y="162.1">2*3</text>
<text x="256.2" y="167.1">24</text>
<text x="263.3" y="163.2">VSS</text>
<text x="285.4" y="165.7">D16/A2/TOUCH/20MA</text>
<text x="287.5" y="163.2">D15/A1/INT/TOUCH</text>
<text x="311.5" y="162.1">33</text>
<text x="311.5" y="164.6">27</text>
<text x="311.5" y="167.1">28</text>
<text x="101.3" y="169.7">14</text>
<text x="102.5" y="172.2">1</text>
<text x="108.4" y="170.8">VDD</text>
<text x="108.4" y="173.3">VDDIO</text>
<text x="125" y="173.3">SCL/SPC</text>
<text x="131.2" y="170.8">CS</text>
<text x="138.9" y="172.2">4</text>
<text x="138.9" y="169.7">8</text>
<text x="218.5" y="170.2" transform="rotate(-90 218.5 170.2)">GND</text>
<text x="223.6" y="171.1" transform="rotate(-90 223.6 171.1)">PP$$21</text>
<text x="263.3" y="168.3">OSC1</text>
<text x="279.6" y="168.3">D17/A3/TOUCH/PWM/20MA</text>
<text x="285.4" y="170.8">D18/A4/SDA0/TOUCH</text>
<text x="285.6" y="173.3">D19/A5/SCL0/TOUCH</text>
<text x="311.5" y="169.7">30</text>
<text x="311.5" y="172.2">29</text>
<text x="101.3" y="174.8">15</text>
<text x="102.5" y="179.8">5</text>
<text x="108.4" y="175.9">VDDR</text>
<text x="124.9" y="178.4">SA0/SDO</text>
<text x="125.6" y="175.9">SDA/SDI</text>
<text x="138.9" y="177.3">7</text>
<text x="138.9" y="174.8">6</text>
<text x="222.5" y="178.7" transform="rotate(-90 222.5 178.7)">P$1</text>
<text x="256.2" y="174.8">25</text>
<text x="263.3" y="175.9">OSC2</text>
<text x="287.7" y="175.9">D20/A6/SCK1/PWM</text>
<text x="293.6" y="178.4">D21/A7/20MA</text>
<text x="311.5" y="174.8">46</text>
<text x="311.5" y="177.3">47</text>
<text x="311.5" y="179.8">34</text>
<text x="101.3" y="184.9">13</text>
<text x="101.3" y="182.4">12</text>
<text x="108.4" y="180.9">GND</text>
<text x="108.4" y="183.5">GND</text>
<text x="129.5" y="183.5">INT1</text>
<text x="138.9" y="182.4">11</text>
<text x="138.9" y="184.9">9</text>
<text x="217.4" y="180.7" transform="rotate(-90 217.4 180.7)">P$2*2</text>
<text x="256.2" y="184.9">26</text>
<text x="279.6" y="183.5">D23/A9/SDA1/TOUCH/PWM</text>
<text x="279.8" y="180.9">D22/A8/SCL1/TOUCH/PWM</text>
<text x="311.5" y="182.4">35</text>
<text x="311.5" y="184.9">7</text>
<text x="101.3" y="190">10</text>
<text x="101.3" y="187.4">16</text>
<text x="108.4" y="186">GND</text>
<text x="108.4" y="191.1">GNDR</text>
<text x="108.4" y="188.6">GND</text>
<text x="129.5" y="186">INT2</text>
<text x="256.2" y="187.4">20</text>
<text x="256.2" y="190">17</text>
<text x="263.3" y="188.6">SWD-IO</text>
<text x="263.3" y="191.1">SWD-CLK</text>
<text x="263.3" y="186">RESET</text>
<text x="293.4" y="191.1">D26/A12/DAC</text>
<text x="298.6" y="186">D24/A10</text>
<text x="298.7" y="188.6">D25/A11</text>
<text x="311.5" y="187.4">8</text>
<text x="311.5" y="190">14</text>
<text x="256.2" y="192.5">21</text>
<text x="263.3" y="193.6">NMI-B</text>
<text x="311.5" y="197.6">15</text>
<text x="257.4" y="202.7">4</text>
<text x="257.4" y="200.1">3</text>
<text x="263.3" y="203.8">USB-M</text>
<text x="263.3" y="201.3">USB-P</text>
<text x="300.3" y="203.8">PTE29</text>
<text x="300.3" y="198.7">PTE24</text>
<text x="300.3" y="201.3">PTE25</text>
<text x="311.5" y="202.7">13</text>
<text x="311.5" y="200.1">16</text>
<text x="100.6" y="220.5" transform="rotate(-90 100.6 220.5)">P$</text>
<text x="100.6" y="217.8" transform="rotate(-90 100.6 217.8)">1</text>
<text x="158.4" y="217.9">1</text>
<text x="164.2" y="219">SHUTDOWN VDD</text>
<text x="187.1" y="217.9">6</text>
<text x="158.4" y="223">3</text>
<text x="158.4" y="225.5">4</text>
<text x="164.2" y="224.1">IN+</text>
<text x="164.2" y="226.7">IN-</text>
<text x="176.7" y="224.1">OUT+</text>
<text x="177.3" y="226.7">OUT-</text>
<text x="187.1" y="223">5</text>
<text x="187.1" y="225.5">8</text>
<text x="101.7" y="233.7" transform="rotate(-90 101.7 233.7)">GND VDD</text>
<text x="104.3" y="233.7" transform="rotate(-90 104.3 233.7)">GAIN</text>
<text x="114.4" y="229.2">OUT</text>
<text x="121.6" y="228.1">P$4</text>
<text x="177.7" y="231.7">GND</text>
<text x="187.1" y="230.6">7</text>
<text x="192.1" y="235.7">PLUS</text>
<text x="202.3" y="236.8">PLUS</text>
<text x="100.6" y="240.2" transform="rotate(-90 100.6 240.2)">P$2</text>
<text x="103.1" y="240.2" transform="rotate(-90 103.1 240.2)">P$3</text>
<text x="190.8" y="240.8">M</text>
<text x="192.6" y="240.8">INUS</text>
<text x="202.3" y="241.9">MINUS</text>
</g>
<g font-size="1.8" fill="#800000">
<text x="116.8" y="98.3">Lipo</text>
<text x="112.4" y="226.5">+</text>
<text x="112.4" y="231.6">-</text>
<text x="114.9" y="233.5">22k</text>
<text x="104.8" y="234.1">2.44k</text>
</g>
<g font-size="1.8" fill="#505050">
<text x="167" y="96.4" transform="rotate(-90 167 96.4)">SHIELD</text>
<text x="162.9" y="231.5">GND PAD</text>
</g>
</svg>
